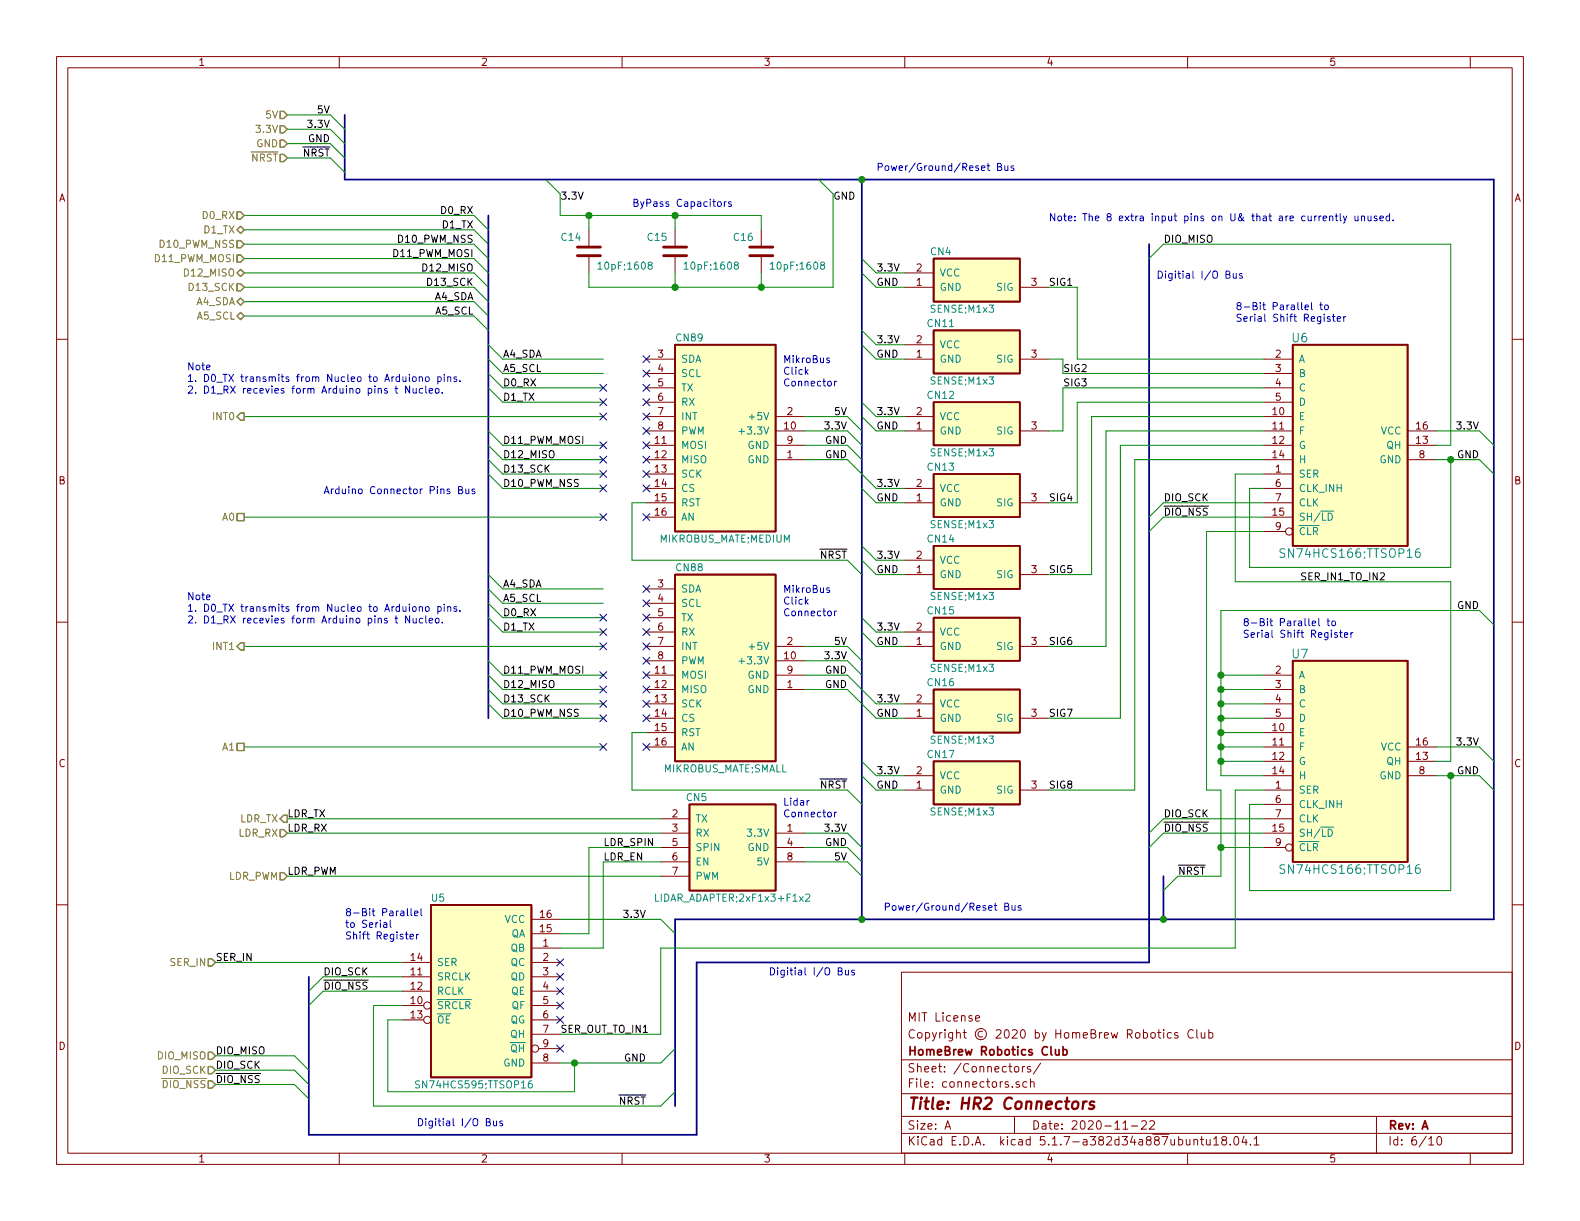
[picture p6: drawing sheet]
<svg xmlns="http://www.w3.org/2000/svg" width="279mm" height="216mm" viewBox="0 0 279 216" stroke-linecap="round" stroke-linejoin="round" font-family="sans-serif">
<g fill="none" stroke="#840000" stroke-width=".18">
<path d="M10 10h259.4v195.9h-259.4zM12 12h255.4v191.9h-255.4zM60 10v2M110 10v2M160 10v2M210 10v2M260 10v2M10 60h2M104.1 40.6v2.8M104.1 45.5v2.8M119.4 40.6v2.8M119.4 45.5v2.8"/>
<path d="M134.6 40.6v2.8M134.6 45.5v2.8M160 48.3h5.1M160 50.8h5.1M180.3 50.8h5.1M267.4 60h2M114.3 63.5h5.1M114.3 66h5.1M114.3 68.6h5.1M114.3 71.1h5.1M114.3 73.7h5.1M114.3 76.2h5.1"/>
<path d="M114.3 78.7h5.1M137.2 73.7h5M137.2 76.2h5M137.2 78.7h5M160 63.5h5.1M160 73.7h5.1M160 76.2h5.1M160 61h5.1M180.3 63.5h5.1M180.3 76.2h5.1M223.5 63.5h5.1M223.5 66h5.1"/>
<path d="M223.5 68.6h5.1M223.5 71.1h5.1M223.5 73.7h5.1M223.5 76.2h5.1M223.5 78.7h5.1M248.9 76.2h5.1M248.9 78.7h5.1M114.3 81.3h5.1M114.3 83.8h5.1M114.3 86.4h5.1M114.3 88.9h5.1M114.3 91.4h5.1"/>
<path d="M137.2 81.3h5M160 86.4h5.1M160 88.9h5.1M160 99.1h5.1M180.3 88.9h5.1M223.5 81.3h5.1M223.5 83.8h5.1M223.5 86.4h5.1M223.5 88.9h5.1M223.5 91.4h5.1M223.5 94h3.8M248.9 81.3h5.1"/>
<path d="M10 110h2M114.3 111.8h5.1M114.3 114.3h5.1M114.3 119.4h5.1M114.3 116.8h5.1M114.3 104.1h5.1M114.3 106.7h5.1M114.3 109.2h5.1M137.2 114.3h5M137.2 119.4h5M137.2 116.8h5M160 111.8h5.1"/>
<path d="M160 114.3h5.1M160 101.6h5.1M180.3 114.3h5.1M180.3 101.6h5.1M223.5 119.4h5.1M267.4 110h2M114.3 121.9h5.1M114.3 124.5h5.1M114.3 127h5.1M114.3 129.5h5.1M114.3 132.1h5.1M137.2 121.9h5"/>
<path d="M160 124.5h5.1M160 127h5.1M160 137.2h5.1M160 139.7h5.1M180.3 127h5.1M180.3 139.7h5.1M223.5 121.9h5.1M223.5 124.5h5.1M223.5 127h5.1M223.5 129.5h5.1M223.5 132.1h5.1M223.5 134.6h5.1"/>
<path d="M223.5 137.2h5.1M223.5 139.7h5.1M248.9 132.1h5.1M248.9 134.6h5.1M248.9 137.2h5.1M10 160h2M116.8 152.4h5.1M116.8 149.9h5.1M116.8 147.3h5.1M116.8 144.8h5.1M116.8 154.9h5.1M137.2 152.4h5"/>
<path d="M137.2 149.9h5M137.2 147.3h5M223.5 149.9h3.8M223.5 147.3h5.1M223.5 144.8h5.1M223.5 142.2h5.1M267.4 160h2M71.1 170.2h5.1M71.1 172.7h5.1M71.1 175.3h5.1M71.1 177.8h3.8M94 170.2h5.1"/>
<path d="M94 172.7h5.1M94 175.3h5.1M94 177.8h5.1M94 167.6h5.1M94 165.1h5.1M94 162.6h5.1M159.4 171.9h108v32h-108zM71.1 180.3h3.8M94 180.3h5.1M94 188h5.1M94 182.9h5.1M95.2 185.4h3.9"/>
<path d="M159.4 197.4h108M159.4 193.4h108M159.4 187.4h108M167.1 199.7l.5-1.5 .5 1.5M167.2 199.2h.8M172.5 180.1l.7-.2v-.2l-.5-.1-.2 .2 .1 .7h.6M179.4 197.4v3M179.5 188.7l.2-.1 .4 .1v.7l-.2 .2-.4-.2zM180.2 191.3a.37 .37 0 0 0-.5 .2v.2l.5 .1 .1 .2-.2 .3-.4-.1M180.8 188.6v1M181.2 188.6l-.4 .2M181.6 191.3h-.4l-.3 .2v.6l.3 .2 .4-.1"/>
<path d="M182.2 191.4l.1-.1a.37 .37 0 0 1 .6 .2v.8M182.2 188.6h-.3l-.2 .2v.2l.5 .1v.4h-.5M182.2 190.8v1.5M184 188l-1.3 1.9M198.6 199.7h.8M200.1 199.1h1.1M201.9 198.3l.2-.1h.3l.3 .1v.3v.2l-.9 .9h.9M203.3 198.3l.2-.1h.4l.2 .1 .1 .3-1 1.1h1M204.7 182.6h.6M204.9 182.1v1.3l.4 .2M205.8 182.1v.1M205.8 182.6v1"/>
<path d="M207.1 182.7l-.4-.1-.3 .3 .2 .6h.5M208.3 182.7a.37 .37 0 0 0-.6 .1l.1 .2 .5 .1 .1 .2-.3 .3-.4-.1M211 182.2a.7 .7 0 0 0-.9 .2 .7 .7 0 0 0 .1 1 .55 .55 0 0 0 .8 0M211.6 182.1v1.3l.2 .2M212.4 182.6l.1 .9 .4 .1 .2-.2M213.1 182.6v1M213.8 182.7l.4-.1 .3 .3-.1 .5-.2 .2-.4-.1M213.8 182.1v1.5M243.4 197.4v6.5M60 203.9v2M110 203.9v2M159.4 200.4h108"/>
<path d="M160 203.9v2M210 203.9v2M211.1 201.6l.1-.1a.37 .37 0 0 1 .6 .2v.8M211.1 201.5v1M212.3 201.5h.6M212.5 201v1.3l.4 .2M213.3 201.5v.8a.39 .39 0 0 0 .7 0M214 201.5v1M214.6 201.4l.5-.4v1.5M214.6 202.5h.9M216.3 201.6l-.2-.3v-.2l.2-.1h.5l.1 .2-.1 .3-.6 .2a.48 .48 0 0 0-.1 .6l.2 .2 .5-.2a.48 .48 0 0 0-.2-.7M217.6 202.3v.2"/>
<path d="M218.4 201h.1a.81 .81 0 0 1 .6 .6 .81 .81 0 0 1-.3 .8l-.1 .1a.8 .8 0 0 1-.6-.7 .8 .8 0 0 1 .3-.8zM220 200.9l-.4 1.1h.9M220.3 201.5v1M221.1 202.3v.2M221.8 201.4l.4-.4v1.5M221.8 202.5h.8M252.7 201.4l.4-.4v1.5M252.7 202.5h.8M254.3 201h.3a.94 .94 0 0 1 0 1.5 .8 .8 0 0 1-.6-.7 .8 .8 0 0 1 .3-.8zM260 203.9v2"/>
<circle cx="228" cy="94" r=".63"/>
<circle cx="228" cy="149.9" r=".63"/>
<circle cx="75.6" cy="177.8" r=".63"/>
<circle cx="75.6" cy="180.3" r=".63"/>
<circle cx="94.6" cy="185.4" r=".63"/>
</g>
<path d="M191.6 194.8l-.2 1.3M192.2 194.8a.55 .55 0 0 0-.7 .3M193.5 194.8a.49 .49 0 0 0-.8 .3l.1 .2 .4 .1 .3 .3-.4 .4-.5-.1" fill="none" stroke="#840000" stroke-width=".41"/>
<g fill="none" stroke="#840000" stroke-width=".3">
<path d="M165.1 45.7h15.2v7.6h-15.2zM165.1 58.4h15.2v7.6h-15.2zM119.4 61h17.8v33h-17.8zM165.1 71.1h15.2v7.6h-15.2zM228.6 61h20.3v35.5h-20.3zM165.1 83.8h15.2v7.6h-15.2zM165.1 96.5h15.2v7.6h-15.2zM119.4 101.6h17.8v33h-17.8zM165.1 109.2h15.2v7.6h-15.2zM228.6 116.8h20.3v35.6h-20.3zM165.1 121.9h15.2v7.6h-15.2zM165.1 134.6h15.2v7.6h-15.2z"/>
<path d="M121.9 142.2h15.3v15.3h-15.3zM76.2 160h17.8v30.5h-17.8zM186.6 185.6l.1 .9 .4 .1 .2-.2M187.3 185.6v1M188 185.6h.4l.3 .3-.1 .6h-.6M188 185.1v1.5"/>
</g>
<g fill="#ffffc2" stroke="#ffffc2" stroke-width=".18">
<path d="M165.1 109.2h15.2v7.6h-15.2z"/>
<path d="M121.9 142.2h15.3v15.3h-15.3z"/>
<path d="M228.6 61h20.3v35.5h-20.3z"/>
<path d="M76.2 160h17.8v30.5h-17.8z"/>
<path d="M228.6 116.8h20.3v35.6h-20.3z"/>
<path d="M165.1 45.7h15.2v7.6h-15.2z"/>
<path d="M165.1 58.4h15.2v7.6h-15.2z"/>
<path d="M165.1 71.1h15.2v7.6h-15.2z"/>
<path d="M165.1 83.8h15.2v7.6h-15.2z"/>
<path d="M165.1 96.5h15.2v7.6h-15.2z"/>
<path d="M165.1 121.9h15.2v7.6h-15.2z"/>
<path d="M119.4 61h17.8v33h-17.8z"/>
<path d="M119.4 101.6h17.8v33h-17.8z"/>
<path d="M165.1 134.6h15.2v7.6h-15.2z"/>
</g>
<g fill="none" stroke="#008484" stroke-width=".18">
<path d="M105.7 46.7l.4-.4v1.3M105.7 47.6h.8M114.9 46.9l-.3-.3 .3-.3h.2l.2 .3v.2l-.6 .1-.1 .2v.3l.3 .2 .3-.1 .1-.1v-.3l-.2-.2M121 46.7l.3-.4v1.3M121 47.6h.7M130.1 46.9l-.3-.3 .3-.3h.2l.3 .3-.1 .2-.5 .1-.2 .2v.3l.3 .2 .4-.1 .1-.1v-.3l-.3-.2M136.2 46.7l.4-.4v1.3M136.2 47.6h.7M145.3 46.9l-.2-.3 .2-.3h.3l.2 .3-.1 .2-.5 .1-.1 .2v.3l.2 .2 .4-.1 .1-.1v-.3l-.2-.2M130.7 76.3h.9M227.2 97.1l-.6-.1-.2 .2v.4l.7 .3 .1 .3-.3 .4-.6-.1M234.6 90.4h1.2"/>
<path d="M234.9 90.7a.64 .64 0 0 1 .7 .7 .64 .64 0 0 1-.7 .6zM251 97a.59 .59 0 0 0-.7 .7v.5l.1 .3 .5 .1 .2-.2 .1-.5-.2-.2-.4-.1-.3 .3M130.7 116.9h.9M142.5 158.2l.5-.1 .2 .3-.8 1h.8M227.2 153l-.6-.1-.2 .1v.5l.7 .3 .1 .3-.3 .3h-.6M234.6 146.3h1.2M234.9 146.6a.64 .64 0 0 1 .7 .6 .64 .64 0 0 1-.7 .7zM251 152.9a.59 .59 0 0 0-.7 .6v.6l.1 .3h.5l.2-.1 .1-.5-.2-.3h-.4l-.3 .3M74.2 191.2l-.5-.1-.2 .3 .1 .3 .5 .2v.4l-.2 .1-.4-.1M94 191.1l-.4 .1-.2 .5 .1 .6 .2 .1 .3-.1 .2-.1-.2-.5-.3-.1-.3 .2"/>
</g>
<path d="M102.1 45.2h4.1M102.1 43.7h4.1M117.3 45.2h4.1M117.3 43.7h4.1M132.6 45.2h4.1M132.6 43.7h4.1" fill="none" stroke="#840000" stroke-width=".51"/>
<path d="M61 20.3v11.5h203.2v130.8h-144.8v33M86.4 38.1v88.9M152.4 31.8v130.8M203.2 43.2v127h-80v30.5h-68.6v-28M205.7 154.9v7.7" fill="none" stroke="#000084" stroke-width=".3"/>
<g fill="none" stroke="#008400" stroke-width=".18">
<path d="M43.2 38.1h40.6l2.6 2.5M50.8 25.4h7.6l2.6 2.5M50.8 27.9h7.6l2.6 2.6M50.8 22.9h7.6l2.6 2.5M50.8 20.3h7.6l2.6 2.6M96.5 31.8l2.6 2.5v3.8h35.5v2.5M104.1 38.1v2.5M119.4 38.1v2.5M144.8 31.8l2.5 2.5v16.5h-43.2v-2.5M43.2 48.3h40.6l2.6 2.5M43.2 50.8h40.6l2.6 2.5M43.2 43.2h40.6l2.6 2.5"/>
<path d="M43.2 53.3h40.6l2.6 2.6M43.2 55.9h40.6l2.6 2.5M43.2 45.7h40.6l2.6 2.6M43.2 40.6h40.6l2.6 2.6M119.4 48.3v2.5M134.6 48.3v2.5M152.4 45.7l2.5 2.6h5.1M152.4 58.4l2.5 2.6h5.1M152.4 48.3l2.5 2.5h5.1M185.4 50.8h5.1v12.7h33M203.2 45.7l2.5-2.5h50.8v35.5h-2.5M43.2 73.7h63.5"/>
<path d="M86.4 76.2l2.5 2.5h17.8M86.4 61l2.5 2.5h17.8M86.4 78.7l2.5 2.6h17.8M86.4 63.5l2.5 2.5h17.8M86.4 68.6l2.5 2.5h17.8M86.4 66l2.5 2.6h17.8M142.2 78.7h7.7l2.5 2.6M142.2 76.2h7.7l2.5 2.5M142.2 73.7h7.7l2.5 2.5M152.4 73.7l2.5 2.5h5.1M152.4 71.1l2.5 2.6h5.1M152.4 61l2.5 2.5h5.1"/>
<path d="M185.4 63.5h2.6v2.5h35.5M223.5 78.7h-25.4v48.3h-12.7M223.5 76.2h-27.9v38.1h-10.2M223.5 73.7h-30.5v27.9h-7.6M223.5 71.1h-33v17.8h-5.1M223.5 68.6h-35.5v7.6h-2.6M254 76.2h7.6l2.6 2.5M43.2 91.4h63.5M86.4 81.3l2.5 2.5h17.8M86.4 83.8l2.5 2.6h17.8M114.3 88.9h-2.5v10.2h38.1l2.5 2.5M142.2 81.3h7.7l5 5.1h5.1"/>
<path d="M152.4 99.1l2.5 2.5h5.1M152.4 96.5l2.5 2.6h5.1M152.4 86.4l2.5 2.5h5.1M223.5 94h-10.1v45.7h2.5v15.2h-7.6l-2.6 2.6M223.5 81.3h-22.8v58.4h-15.3M223.5 83.8h-5.1v19.1h38.1v31.7h-2.5M223.5 88.9h-17.8l-2.5 2.5M223.5 91.4h-17.8l-2.5 2.6M254 81.3h7.6l2.6 2.5M256.5 81.3v19h-35.5v-13.9h2.5M43.2 114.3h63.5M86.4 116.8l2.5 2.6h17.8"/>
<path d="M86.4 119.4l2.5 2.5h17.8M86.4 101.6l2.5 2.5h17.8M86.4 104.1l2.5 2.6h17.8M86.4 106.7l2.5 2.5h17.8M86.4 109.2l2.5 2.6h17.8M142.2 119.4h7.7l5 5.1h5.1M142.2 114.3h7.7l2.5 2.5M142.2 116.8h7.7l2.5 2.6M152.4 111.8l2.5 2.5h5.1M152.4 109.2l2.5 2.6h5.1M215.9 119.4h7.6M264.2 110.5l-2.6-2.5h-45.7v29.2h7.6"/>
<path d="M43.2 132.1h63.5M86.4 124.5l2.5 2.5h17.8M86.4 121.9l2.5 2.6h17.8M114.3 129.5h-2.5v10.2h38.1l2.5 2.5M142.2 121.9h7.7l5 5.1h5.1M152.4 137.2l2.5 2.5h5.1M152.4 134.6l2.5 2.6h5.1M215.9 129.5h7.6M215.9 134.6h7.6M215.9 132.1h7.6M215.9 127h7.6M215.9 121.9h7.6"/>
<path d="M215.9 124.5h7.6M223.5 139.7h-5.1v27.9h-101.6v15.3h-17.7M254 137.2h7.6l2.6 2.5M254 132.1h7.6l2.6 2.5M256.5 137.2v20.3h-35.5v-15.3h2.5M50.8 154.9h66M50.8 147.3h66M50.8 144.8h66M116.8 149.9h-12.7v15.2h-5M116.8 152.4h-10.1v15.2h-7.6M142.2 149.9h7.7l2.5 2.5M142.2 147.3h7.7l2.5 2.6"/>
<path d="M142.2 152.4h7.7l2.5 2.5M215.9 149.9h7.6M223.5 147.3h-17.8l-2.5 2.6M223.5 144.8h-17.8l-2.5 2.5M38.1 170.2h33M71.1 177.8h-5.1v17.8h50.8l2.6-2.6M71.1 172.7h-14l-2.5 2.6M71.1 175.3h-14l-2.5 2.5M99.1 162.6h17.7l2.6 2.5M38.1 186.7h14l2.5 2.5M38.1 191.8h14l2.5 2.5M38.1 189.2h14l2.5 2.6"/>
<path d="M71.1 180.3h-2.5v12.7h33v-5M119.4 185.4l-2.6 2.6h-17.7"/>
</g>
<g fill="none" stroke="#848400" stroke-width=".25">
<path d="M49.5 19.7h.7l.6 .6-.6 .7h-.7zM41.9 37.5h.6l.7 .6-.7 .6h-.6zM49.5 22.2h.7l.6 .7-.6 .6h-.7zM49.5 24.8h.7l.6 .6-.6 .6h-.7zM49.5 27.3h.7l.6 .6-.6 .7h-.7zM41.9 55.9l.6-.7 .7 .7-.7 .6zM41.9 53.3l.6-.6 .7 .6-.7 .7zM41.9 50.2h.6l.7 .6-.7 .6h-.6zM41.9 48.3l.6-.7 .7 .7-.7 .6zM41.9 45.1h.6l.7 .6-.7 .7h-.6zM41.9 42.5h.6l.7 .7-.7 .6h-.6zM42.5 40l.7 .6-.7 .7-.6-.7z"/>
<path d="M41.9 73.7l.6-.7h.7v1.3h-.7zM41.9 90.8h1.3v1.3h-1.3zM42.5 113.7h.7v1.2h-.7l-.6-.6zM41.9 131.4h1.3v1.3h-1.3zM49.5 146.7h.7l.6 .6-.6 .7h-.7zM49.5 154.3h.7l.6 .6-.6 .7h-.7zM50.2 144.1h.6v1.3h-.6l-.7-.6zM36.8 169.5h.7l.6 .7-.6 .6h-.7zM36.8 186.1h.7l.6 .6-.6 .6h-.7zM36.8 188.6h.7l.6 .6-.6 .7h-.7zM36.8 191.1h.7l.6 .7-.6 .6h-.7z"/>
</g>
<g fill="none" stroke="#0000c2" stroke-width=".18">
<path d="M127 35.7h.3l.3 .2-.2 .5-.3 .1-.2-.2zM128.1 35.7v.8M128.4 35.7l-.3 .2M129.3 35.7h-.3l-.2 .1 .1 .2 .4 .1v.3h-.5M176.4 29.5l.6-.1 .1-.2-.1-.2-.6-.1v1.2h.5l.2-.1v-.3l-.3-.2M177.7 29.3v.8h.4l.1-.1M178.2 29.3v.8M179.2 29.4l-.3-.1-.1 .2v.2l.4 .1v.3h-.4M233.6 38.2l-.4 .2M234 38.6l.6-.1-.1-.2-.3-.1-.2 .2v.6h.5M235.1 38.3l.2-.1 .3 .1 .1 .7M235.1 38.2v.8"/>
<path d="M236.1 38.2h.5M236.3 37.8v1.1l.3 .1M237 37.8v1.1l.2 .1M237.6 38.2l.2 .8M238.2 38.2l-.5 1.1-.1 .2M239.6 38.2l.1 .8h.3l.2-.1M240.2 38.2v.8M240.8 38.3l.1-.1 .3 .1 .1 .7M240.8 38.2v.8M241.9 38.2l.1 .8h.3l.1-.1M242.4 38.2v.8M243.5 38.3l-.3-.1-.2 .2 .1 .2 .4 .1v.3h-.5"/>
<path d="M244 38.6l.6-.1v-.2l-.4-.1-.2 .2 .1 .6h.5M245.7 38.3l-.3-.1-.3 .2 .1 .6h.5M245.7 37.8v1.2M246.3 38.9v.1M216.8 48.5h.5l.2-.2-.1-.2-.6-.2v1.3h.5l.2-.1v-.3l-.3-.3M218.1 48.4v.7l.3 .1 .2-.1M218.6 48.4v.8M219.7 48.4h-.3l-.2 .1v.2l.5 .1v.3h-.5M230.8 54.3l.6-.1-.1-.2-.3-.1-.2 .2v.6h.5M231.9 53.5v1.1l.2 .2M233.4 53.9h.5M233.6 53.5v1.1l.3 .2"/>
<path d="M234.3 54l.3-.1 .3 .3-.1 .5-.3 .1-.2-.2zM235.2 56h-.3l-.2 .2 .1 .1 .4 .2v.3h-.5M235.6 56h.5M235.8 55.5v1.1l.3 .2M236.5 56.4l.6-.1-.1-.3h-.3l-.2 .2v.6h.5M237.6 56v.8M238 56l-.4 .2M69.8 68.7h.5M70 68.2v1.1l.3 .2M72.4 66.2v.1M72.4 68.2v1.3l-.7-1.3v1.3M73.1 66.7l.3-.1 .2 .3-.1 .5-.3 .1-.2-.2z"/>
<path d="M73.1 68.7v.8h.3l.2-.1M73.6 68.7v.8M74.1 66.8l.2-.2 .3 .1 .1 .8M74.1 66.6v.9M74.8 68.7h-.4l-.3 .2 .2 .6h.5M75.3 66.8l.2-.2 .3 .2 .1 .4-.1 .2-.3 .1-.2-.2zM75.3 68.2v1.1l.2 .2M75.9 69.1l.6-.1v-.3h-.4l-.2 .2 .1 .6h.5M77 68.8l.2-.1 .4 .1v.5l-.1 .2h-.3l-.2-.1zM77.4 66.7l.4-.1 .2 .3-.1 .5h-.5M77.4 66.6v1.3M78.2 69.4v.1"/>
<path d="M78.6 66.2v.1M78.6 66.6v.9M79.2 66.8l.1-.2 .4 .1v.8M79.2 66.6v.9M80.7 66.7l-.3-.1-.1 .2v.2l.4 .1v.3h-.4M81.3 67.3v.2M142.5 65.7l.4 .5M142.9 65.4l-.5 .4M146.7 63.3h-.3l-.2 .2v.2l.5 .1v.3h-.5M147.6 67.4v.8M147.9 67.4l-.2 .1-.1 .1M81.1 86.6h.5l.2-.2-.1-.2-.6-.2v1.3h.5l.2-.2v-.2l-.3-.3"/>
<path d="M82.4 86.5v.7l.3 .1 .2-.1M82.9 86.5v.8M83.9 86.5h-.3l-.1 .1v.2l.4 .1v.3h-.4M69.8 109.3h.5M70 108.9v1.1l.3 .2M72.4 106.8v.2M72.4 108.9v1.3l-.7-1.3v1.3M73.1 107.3h.3l.2 .2-.1 .6h-.3l-.2-.1zM73.1 109.3v.8l.3 .1 .2-.2M73.6 109.3v.9M74.1 107.4l.2-.1h.3l.1 .8M74.1 107.3v.8"/>
<path d="M74.8 109.4l-.4-.1-.3 .3 .2 .5h.5M75.3 107.4l.2-.1 .3 .1 .1 .5-.1 .2h-.3l-.2-.1zM75.3 108.9v1.1l.2 .2M75.9 109.7l.6-.1v-.2l-.4-.1-.2 .2 .1 .6h.5M77 109.4l.2-.1 .4 .1v.5l-.1 .2-.3 .1-.2-.2zM77.4 107.3h.4l.2 .2-.1 .6h-.5M77.4 107.3v1.2M78.2 110v.2M78.6 106.8v.2M78.6 107.3v.8M79.2 107.4l.1-.1h.4v.8M79.2 107.3v.8"/>
<path d="M80.7 107.3h-.3l-.1 .1v.2l.4 .1v.4h-.4M81.3 108v.1M142.5 106.3l.4 .5M142.9 106l-.5 .5M146.7 104l-.3-.1-.2 .2v.2l.5 .1v.3h-.5M147.6 108.1v.8M147.9 108.1h-.2l-.1 .2M232.1 110.2l.6-.1-.1-.2-.4-.1-.1 .2v.6h.5M233.2 109.4v1.1l.2 .1M234.6 109.8h.5M234.8 109.4v1.1l.3 .1M235.6 109.9l.3-.1 .3 .2-.2 .6h-.3l-.1-.1z"/>
<path d="M236.5 111.9h-.3l-.2 .1v.2l.5 .1v.3h-.5M236.9 111.9h.5M237.1 111.4v1.1l.3 .2M237.7 112.3l.6-.1v-.3h-.4l-.2 .1 .1 .6h.5M238.9 111.9v.8M239.2 111.9l-.3 .2M143.1 141.6l-.4 .2M147.6 143.6v.8M147.9 143.6l-.2 .1-.1 .1M67.9 163.2h.5v.8M68.4 163.4l-.4 .1-.2 .2 .2 .3 .4-.1M69 162.7v1.1l.2 .2"/>
<path d="M72 160.7v1l.2 .2M72.5 165.6l.6-.1v-.2l-.4-.1-.2 .2 .1 .6h.5M72.7 160.7v1l.2 .2M73.3 161.5l.6-.1-.1-.3h-.3l-.2 .2 .1 .6h.4M73.7 165.2v.8M74 165.2l-.3 .2M74.4 160.7v1l.2 .2M148.2 171.7h.6l.1-.2-.1-.3-.6-.1v1.3h.5l.2-.1v-.3l-.2-.3M149.5 171.6l.1 .7 .3 .1 .1-.1M150 171.6v.8M151.1 171.6h-.3l-.2 .1v.2l.5 .1v.3h-.5M177.7 160.3l.5-.1 .2-.2-.1-.2-.6-.1v1.3h.5l.2-.2v-.3l-.3-.2"/>
<path d="M178.9 160.1l.1 .8 .3 .1 .2-.2M179.5 160.1v.9M180.5 160.2l-.3-.1-.2 .2 .1 .2 .4 .1v.3h-.5M86 198.4l.5-.1 .2-.2-.1-.2-.6-.1v1.3h.5l.2-.2v-.3l-.3-.2M87.3 198.2v.8l.3 .1 .2-.2M87.8 198.2v.9M88.8 198.3l-.3-.1-.1 .2v.2l.4 .1v.3h-.4"/>
</g>
<g fill="#008400" stroke="#008400" stroke-width=".25">
<circle cx="152.4" cy="31.8" r=".51"/>
<circle cx="119.4" cy="38.1" r=".51"/>
<circle cx="152.4" cy="162.6" r=".51"/>
<circle cx="119.4" cy="50.8" r=".51"/>
<circle cx="215.9" cy="129.5" r=".51"/>
<circle cx="256.5" cy="81.3" r=".51"/>
<circle cx="256.5" cy="137.2" r=".51"/>
<circle cx="215.9" cy="119.4" r=".51"/>
<circle cx="134.6" cy="50.8" r=".51"/>
<circle cx="104.1" cy="38.1" r=".51"/>
<circle cx="215.9" cy="127" r=".51"/>
<circle cx="215.9" cy="132.1" r=".51"/>
<circle cx="215.9" cy="134.6" r=".51"/>
<circle cx="215.9" cy="124.5" r=".51"/>
<circle cx="215.9" cy="149.9" r=".51"/>
<circle cx="215.9" cy="121.9" r=".51"/>
<circle cx="101.6" cy="188" r=".51"/>
<circle cx="205.7" cy="162.6" r=".51"/>
</g>
<g fill="none" stroke="#000084" stroke-width=".18">
<path d="M106.1 73.1l1.2 1.2M106.1 68l1.2 1.2M106.1 70.5l1.2 1.2M106.1 78.1l1.2 1.2M107.3 73.1l-1.2 1.2M107.3 78.1l-1.2 1.2M107.3 70.5l-1.2 1.2M107.3 68l-1.2 1.2M113.7 78.1l1.2 1.2M113.7 73.1l1.2 1.2M113.7 70.5l1.2 1.2M113.7 68l1.2 1.2"/>
<path d="M113.7 75.6l1.2 1.2M113.7 65.4l1.2 1.2M113.7 62.9l1.2 1.2M114.9 65.4l-1.2 1.2M114.9 78.1l-1.2 1.2M114.9 73.1l-1.2 1.2M114.9 70.5l-1.2 1.2M114.9 68l-1.2 1.2M114.9 75.6l-1.2 1.2M114.9 62.9l-1.2 1.2M106.1 83.2l1.2 1.2M106.1 80.7l1.2 1.2"/>
<path d="M106.1 85.8l1.2 1.2M106.1 90.8l1.2 1.2M107.3 90.8l-1.2 1.2M107.3 85.8l-1.2 1.2M107.3 80.7l-1.2 1.2M107.3 83.2l-1.2 1.2M113.7 80.7l1.2 1.2M113.7 90.8l1.2 1.2M113.7 85.8l1.2 1.2M113.7 83.2l1.2 1.2M114.9 90.8l-1.2 1.2M114.9 85.8l-1.2 1.2"/>
<path d="M114.9 83.2l-1.2 1.2M114.9 80.7l-1.2 1.2M106.1 118.8l1.2 1.2M106.1 113.7l1.2 1.2M106.1 111.2l1.2 1.2M106.1 108.6l1.2 1.2M107.3 118.8l-1.2 1.2M107.3 113.7l-1.2 1.2M107.3 111.2l-1.2 1.2M107.3 108.6l-1.2 1.2M113.7 108.6l1.2 1.2M113.7 118.8l1.2 1.2"/>
<path d="M113.7 103.5l1.2 1.2M113.7 106.1l1.2 1.2M113.7 111.2l1.2 1.2M113.7 116.2l1.2 1.2M113.7 113.7l1.2 1.2M114.9 113.7l-1.2 1.2M114.9 108.6l-1.2 1.2M114.9 111.2l-1.2 1.2M114.9 103.5l-1.2 1.2M114.9 106.1l-1.2 1.2M114.9 116.2l-1.2 1.2M114.9 118.8l-1.2 1.2"/>
<path d="M106.1 121.3l1.2 1.2M106.1 123.9l1.2 1.2M106.1 126.4l1.2 1.2M106.1 131.5l1.2 1.2M107.3 121.3l-1.2 1.2M107.3 123.9l-1.2 1.2M107.3 126.4l-1.2 1.2M107.3 131.5l-1.2 1.2M113.7 121.3l1.2 1.2M113.7 131.5l1.2 1.2M113.7 126.4l1.2 1.2M113.7 123.9l1.2 1.2"/>
<path d="M114.9 123.9l-1.2 1.2M114.9 131.5l-1.2 1.2M114.9 126.4l-1.2 1.2M114.9 121.3l-1.2 1.2M98.5 179.7l1.2 1.2M98.5 177.2l1.2 1.2M98.5 174.7l1.2 1.2M98.5 172.1l1.2 1.2M98.5 169.6l1.2 1.2M99.7 179.7l-1.2 1.2M99.7 177.2l-1.2 1.2M99.7 174.7l-1.2 1.2"/>
<path d="M99.7 172.1l-1.2 1.2M99.7 169.6l-1.2 1.2M98.5 184.8l1.2 1.2M99.7 184.8l-1.2 1.2"/>
</g>
<text font-size="2.8" fill="#840000" x="160.4" y="196.2">Title: HR2 Connectors</text>
<g font-size="2.1" fill="#008484">
<text x="228.5" y="60.5">U6</text>
<text x="227" y="98.6">SN74HCS166;TTSOP16</text>
<text x="228.5" y="116.4">U7</text>
<text x="227" y="154.5">SN74HCS166;TTSOP16</text>
</g>
<g font-size="2.1" fill="#840000">
<text x="160.4" y="183.6">Copyright © 2020 by HomeBrew Robotics Club</text>
<text x="160.4" y="180.6">MIT License</text>
<text x="160.4" y="189.6">Sheet: /Connectors/</text>
<text x="160.4" y="186.6">HomeBrew Robotics Club</text>
<text x="160.4" y="192.3">File: connectors.sch</text>
<text x="160.4" y="202.5">KiCad E.D.A. kicad 5.1.7-a382d34a887ubuntu18.04.1</text>
<text x="160.4" y="199.7">Size: A</text>
<text x="182.4" y="199.7">Date: 2020-11-22</text>
<text x="245.4" y="199.7">Rev: A</text>
<text x="245.4" y="202.5">Id: 6/10</text>
</g>
<g font-size="1.8" fill="#840000">
<text x="35" y="11.6">1</text>
<text x="85" y="11.6">2</text>
<text x="135" y="11.6">3</text>
<text x="185" y="11.6">4</text>
<text x="235" y="11.6">5</text>
<text x="10.4" y="35.6">A</text>
<text x="267.8" y="35.6">A</text>
<text x="162.1" y="48">2</text>
<text x="162.1" y="50.5">1</text>
<text x="182.4" y="50.5">3</text>
<text x="116.4" y="63.2">3</text>
<text x="116.4" y="65.8">4</text>
<text x="162.1" y="60.7">2</text>
<text x="162.1" y="63.2">1</text>
<text x="182.4" y="63.2">3</text>
<text x="225.6" y="63.2">2</text>
<text x="225.6" y="65.8">3</text>
<text x="116.4" y="68.3">5</text>
<text x="116.4" y="70.9">6</text>
<text x="225.6" y="68.3">4</text>
<text x="225.6" y="70.9">5</text>
<text x="116.4" y="73.4">7</text>
<text x="116.4" y="75.9">8</text>
<text x="138.7" y="75.9">10</text>
<text x="139.2" y="73.4">2</text>
<text x="162.1" y="73.4">2</text>
<text x="162.1" y="75.9">1</text>
<text x="182.4" y="75.9">3</text>
<text x="225.1" y="73.4">10</text>
<text x="225.1" y="75.9">11</text>
<text x="250.5" y="75.9">16</text>
<text x="115.9" y="78.5">11</text>
<text x="115.9" y="81">12</text>
<text x="115.9" y="83.6">13</text>
<text x="139.2" y="81">1</text>
<text x="139.2" y="78.5">9</text>
<text x="225.1" y="78.5">12</text>
<text x="225.1" y="81">14</text>
<text x="225.6" y="83.6">1</text>
<text x="250.5" y="78.5">13</text>
<text x="251" y="81">8</text>
<text x="10.4" y="85.6">B</text>
<text x="115.9" y="86.1">14</text>
<text x="115.9" y="88.6">15</text>
<text x="162.1" y="86.1">2</text>
<text x="162.1" y="88.6">1</text>
<text x="182.4" y="88.6">3</text>
<text x="225.6" y="86.1">6</text>
<text x="225.6" y="88.6">7</text>
<text x="267.8" y="85.6">B</text>
<text x="115.9" y="91.2">16</text>
<text x="225.1" y="91.2">15</text>
<text x="225.6" y="93.7">9</text>
<text x="162.1" y="98.8">2</text>
<text x="162.1" y="101.3">1</text>
<text x="182.4" y="101.3">3</text>
<text x="116.4" y="103.9">3</text>
<text x="116.4" y="106.4">4</text>
<text x="116.4" y="109">5</text>
<text x="116.4" y="111.5">6</text>
<text x="162.1" y="111.5">2</text>
<text x="115.9" y="119.1">11</text>
<text x="116.4" y="114">7</text>
<text x="116.4" y="116.6">8</text>
<text x="138.7" y="116.6">10</text>
<text x="139.2" y="119.1">9</text>
<text x="139.2" y="114">2</text>
<text x="162.1" y="114">1</text>
<text x="182.4" y="114">3</text>
<text x="225.6" y="119.1">2</text>
<text x="115.9" y="121.7">12</text>
<text x="115.9" y="124.2">13</text>
<text x="139.2" y="121.7">1</text>
<text x="162.1" y="124.2">2</text>
<text x="225.6" y="121.7">3</text>
<text x="225.6" y="124.2">4</text>
<text x="115.9" y="126.7">14</text>
<text x="115.9" y="129.3">15</text>
<text x="115.9" y="131.8">16</text>
<text x="162.1" y="126.7">1</text>
<text x="182.4" y="126.7">3</text>
<text x="225.1" y="129.3">10</text>
<text x="225.1" y="131.8">11</text>
<text x="225.6" y="126.7">5</text>
<text x="250.5" y="131.8">16</text>
<text x="10.4" y="135.6">C</text>
<text x="162.1" y="136.9">2</text>
<text x="225.1" y="134.4">12</text>
<text x="225.1" y="136.9">14</text>
<text x="250.5" y="134.4">13</text>
<text x="251" y="136.9">8</text>
<text x="267.8" y="135.6">C</text>
<text x="162.1" y="139.4">1</text>
<text x="182.4" y="139.4">3</text>
<text x="225.6" y="139.4">1</text>
<text x="225.6" y="142">6</text>
<text x="118.9" y="144.5">2</text>
<text x="118.9" y="147.1">3</text>
<text x="118.9" y="149.6">5</text>
<text x="139.2" y="149.6">4</text>
<text x="139.2" y="147.1">1</text>
<text x="225.1" y="147.1">15</text>
<text x="225.6" y="144.5">7</text>
<text x="225.6" y="149.6">9</text>
<text x="118.9" y="152.1">6</text>
<text x="118.9" y="154.7">7</text>
<text x="139.2" y="152.1">8</text>
<text x="95.6" y="164.8">15</text>
<text x="95.6" y="162.3">16</text>
<text x="96" y="167.4">1</text>
<text x="72.7" y="169.9">14</text>
<text x="72.7" y="172.5">11</text>
<text x="96" y="172.5">3</text>
<text x="96" y="169.9">2</text>
<text x="72.7" y="175">12</text>
<text x="72.7" y="177.5">10</text>
<text x="96" y="177.5">5</text>
<text x="96" y="175">4</text>
<text x="10.4" y="185.6">D</text>
<text x="72.7" y="180.1">13</text>
<text x="96" y="185.2">9</text>
<text x="96" y="182.6">7</text>
<text x="96" y="180.1">6</text>
<text x="267.8" y="185.6">D</text>
<text x="96" y="187.7">8</text>
<text x="35" y="205.5">1</text>
<text x="85" y="205.5">2</text>
<text x="135" y="205.5">3</text>
<text x="185" y="205.5">4</text>
<text x="235" y="205.5">5</text>
</g>
<g font-size="1.8" fill="#848400">
<text x="45.6" y="23.5">3.3V</text>
<text x="47.1" y="21">5V</text>
<text x="44.4" y="28.6">NRST</text>
<text x="45.3" y="26">GND</text>
<text x="36" y="38.7">D0_RX</text>
<text x="36.1" y="41.3">D1_TX</text>
<text x="27.6" y="46.4">D11_PWM_MOSI</text>
<text x="28.5" y="43.8">D10_PWM_NSS</text>
<text x="32.9" y="48.9">D12_MISO</text>
<text x="33.7" y="51.4">D13_SCK</text>
<text x="34.7" y="54">A4_SDA</text>
<text x="34.9" y="56.5">A5_SCL</text>
<text x="37.8" y="74.3">INT0</text>
<text x="39.4" y="92.1">A0</text>
<text x="37.8" y="114.9">INT1</text>
<text x="39.4" y="132.7">A1</text>
<text x="42.2" y="148">LDR_RX</text>
<text x="42.4" y="145.4">LDR_TX</text>
<text x="40.3" y="155.6">LDR_PWM</text>
<text x="30.2" y="170.8">SER_IN</text>
<text x="27.9" y="187.3">DIO_MISO</text>
<text x="28.7" y="189.9">DIO_SCK</text>
<text x="28.8" y="192.4">DIO_NSS</text>
</g>
<g font-size="1.8">
<text x="54.8" y="22.6">3.3V</text>
<text x="56.3" y="20.1">5V</text>
<text x="53.6" y="27.7">NRST</text>
<text x="54.5" y="25.1">GND</text>
<text x="99.1" y="35.3">3.3V</text>
<text x="147.3" y="35.3">GND</text>
<text x="78.1" y="37.8">D0_RX</text>
<text x="78.3" y="40.4">D1_TX</text>
<text x="69.8" y="45.5">D11_PWM_MOSI</text>
<text x="70.6" y="42.9">D10_PWM_NSS</text>
<text x="205.7" y="42.9">DIO_MISO</text>
<text x="75.1" y="48">D12_MISO</text>
<text x="75.9" y="50.5">D13_SCK</text>
<text x="76.8" y="53.1">A4_SDA</text>
<text x="154.9" y="50.5">GND</text>
<text x="154.9" y="48">3.3V</text>
<text x="185.4" y="50.5">SIG1</text>
<text x="77" y="55.6">A5_SCL</text>
<text x="88.9" y="63.2">A4_SDA</text>
<text x="88.9" y="65.8">A5_SCL</text>
<text x="154.9" y="63.2">GND</text>
<text x="154.9" y="60.7">3.3V</text>
<text x="188" y="65.8">SIG2</text>
<text x="88.9" y="70.9">D1_TX</text>
<text x="88.9" y="68.3">D0_RX</text>
<text x="188" y="68.3">SIG3</text>
<text x="146.2" y="75.9">3.3V</text>
<text x="147.7" y="73.4">5V</text>
<text x="154.9" y="75.9">GND</text>
<text x="154.9" y="73.4">3.3V</text>
<text x="258" y="75.9">3.3V</text>
<text x="88.9" y="81">D12_MISO</text>
<text x="88.9" y="78.5">D11_PWM_MOSI</text>
<text x="88.9" y="83.6">D13_SCK</text>
<text x="145.9" y="81">GND</text>
<text x="145.9" y="78.5">GND</text>
<text x="257.7" y="81">GND</text>
<text x="88.9" y="86.1">D10_PWM_NSS</text>
<text x="154.9" y="88.6">GND</text>
<text x="154.9" y="86.1">3.3V</text>
<text x="185.4" y="88.6">SIG4</text>
<text x="205.7" y="88.6">DIO_SCK</text>
<text x="205.7" y="91.2">DIO_NSS</text>
<text x="145" y="98.8">NRST</text>
<text x="154.9" y="98.8">3.3V</text>
<text x="154.9" y="101.3">GND</text>
<text x="185.4" y="101.3">SIG5</text>
<text x="88.9" y="106.4">A5_SCL</text>
<text x="88.9" y="103.9">A4_SDA</text>
<text x="229.9" y="102.6">SER_IN1_TO_IN2</text>
<text x="257.7" y="107.7">GND</text>
<text x="88.9" y="109">D0_RX</text>
<text x="88.9" y="111.5">D1_TX</text>
<text x="154.9" y="111.5">3.3V</text>
<text x="88.9" y="119.1">D11_PWM_MOSI</text>
<text x="145.9" y="119.1">GND</text>
<text x="146.2" y="116.6">3.3V</text>
<text x="147.7" y="114">5V</text>
<text x="154.9" y="114">GND</text>
<text x="185.4" y="114">SIG6</text>
<text x="88.9" y="124.2">D13_SCK</text>
<text x="88.9" y="121.7">D12_MISO</text>
<text x="145.9" y="121.7">GND</text>
<text x="154.9" y="124.2">3.3V</text>
<text x="88.9" y="126.7">D10_PWM_NSS</text>
<text x="154.9" y="126.7">GND</text>
<text x="185.4" y="126.7">SIG7</text>
<text x="258" y="131.8">3.3V</text>
<text x="154.9" y="136.9">3.3V</text>
<text x="257.7" y="136.9">GND</text>
<text x="145" y="139.4">NRST</text>
<text x="154.9" y="139.4">GND</text>
<text x="185.4" y="139.4">SIG8</text>
<text x="50.8" y="144.5">LDR_TX</text>
<text x="50.8" y="147.1">LDR_RX</text>
<text x="106.7" y="149.6">LDR_SPIN</text>
<text x="145.9" y="149.6">GND</text>
<text x="146.2" y="147.1">3.3V</text>
<text x="205.7" y="144.5">DIO_SCK</text>
<text x="205.7" y="147.1">DIO_NSS</text>
<text x="50.8" y="154.7">LDR_PWM</text>
<text x="106.7" y="152.1">LDR_EN</text>
<text x="147.7" y="152.1">5V</text>
<text x="208.3" y="154.7">NRST</text>
<text x="110.7" y="162.3">3.3V</text>
<text x="38.1" y="169.9">SER_IN</text>
<text x="57.1" y="172.5">DIO_SCK</text>
<text x="57.1" y="175">DIO_NSS</text>
<text x="99.1" y="182.6">SER_OUT_TO_IN1</text>
<text x="38.1" y="191.5">DIO_NSS</text>
<text x="38.1" y="189">DIO_SCK</text>
<text x="38.1" y="186.4">DIO_MISO</text>
<text x="110.4" y="187.7">GND</text>
<text x="109.5" y="195.3">NRST</text>
</g>
<g font-size="1.8" fill="#0000c2">
<text x="154.9" y="30.2">Power/Ground/Reset Bus</text>
<text x="111.8" y="36.6">ByPass Capacitors</text>
<text x="185.4" y="39.1">Note: The 8 extra input pins on U&amp; that are currently unused.</text>
<text x="204.5" y="49.3">Digitial I/O Bus</text>
<text x="218.4" y="54.8">8-Bit Parallel to</text>
<text x="218.4" y="56.9">Serial Shift Register</text>
<text x="33" y="65.5">Note</text>
<text x="138.4" y="64.2">MikroBus</text>
<text x="33" y="67.5">1. D0_TX transmits from Nucleo to Arduiono pins.</text>
<text x="33" y="69.6">2. D1_RX recevies form Arduino pins t Nucleo.</text>
<text x="138.4" y="66.3">Click</text>
<text x="138.4" y="68.3">Connector</text>
<text x="57.1" y="87.4">Arduino Connector Pins Bus</text>
<text x="33" y="106.1">Note</text>
<text x="138.4" y="104.9">MikroBus</text>
<text x="138.4" y="106.9">Click</text>
<text x="33" y="108.2">1. D0_TX transmits from Nucleo to Arduiono pins.</text>
<text x="33" y="110.2">2. D1_RX recevies form Arduino pins t Nucleo.</text>
<text x="138.4" y="109">Connector</text>
<text x="219.7" y="110.7">8-Bit Parallel to</text>
<text x="219.7" y="112.8">Serial Shift Register</text>
<text x="138.4" y="142.5">Lidar</text>
<text x="138.4" y="144.5">Connector</text>
<text x="156.2" y="161">Power/Ground/Reset Bus</text>
<text x="61" y="162">8-Bit Parallel</text>
<text x="61" y="164.1">to Serial</text>
<text x="61" y="166.1">Shift Register</text>
<text x="135.9" y="172.5">Digitial I/O Bus</text>
<text x="73.7" y="199.1">Digitial I/O Bus</text>
</g>
<g font-size="1.8" fill="#008484">
<text x="99.3" y="42.6">C14</text>
<text x="106.2" y="47.7">10pF;1608</text>
<text x="114.6" y="42.6">C15</text>
<text x="121.5" y="47.7">10pF;1608</text>
<text x="129.8" y="42.6">C16</text>
<text x="136.7" y="47.7">10pF;1608</text>
<text x="164.6" y="45.1">CN4</text>
<text x="166.1" y="48.9">VCC</text>
<text x="166.1" y="51.4">GND</text>
<text x="176.3" y="51.4">SIG</text>
<text x="164.1" y="57.8">CN11</text>
<text x="164.7" y="55.3">SENSE;M1x3</text>
<text x="119.7" y="60.4">CN89</text>
<text x="120.4" y="64.1">SDA</text>
<text x="166.1" y="61.6">VCC</text>
<text x="166.1" y="64.1">GND</text>
<text x="176.3" y="64.1">SIG</text>
<text x="229.6" y="64.1">A</text>
<text x="120.4" y="66.7">SCL</text>
<text x="120.4" y="69.2">TX</text>
<text x="120.4" y="71.8">RX</text>
<text x="164.1" y="70.5">CN12</text>
<text x="164.7" y="68">SENSE;M1x3</text>
<text x="229.6" y="66.7">B</text>
<text x="229.6" y="69.2">C</text>
<text x="229.6" y="71.8">D</text>
<text x="120.4" y="74.3">INT</text>
<text x="120.4" y="76.8">PWM</text>
<text x="131.5" y="76.8">+3.3V</text>
<text x="132.9" y="74.3">+5V</text>
<text x="166.1" y="74.3">VCC</text>
<text x="166.1" y="76.8">GND</text>
<text x="176.3" y="76.8">SIG</text>
<text x="229.6" y="74.3">E</text>
<text x="229.6" y="76.8">F</text>
<text x="244.2" y="76.8">VCC</text>
<text x="120.4" y="79.4">MOSI</text>
<text x="120.4" y="81.9">MISO</text>
<text x="132.2" y="81.9">GND</text>
<text x="132.2" y="79.4">GND</text>
<text x="164.1" y="83.2">CN13</text>
<text x="164.7" y="80.7">SENSE;M1x3</text>
<text x="229.6" y="79.4">G</text>
<text x="229.6" y="81.9">H</text>
<text x="244" y="81.9">GND</text>
<text x="245.3" y="79.4">QH</text>
<text x="120.4" y="84.5">SCK</text>
<text x="120.4" y="87">CS</text>
<text x="120.4" y="89.5">RST</text>
<text x="166.1" y="87">VCC</text>
<text x="166.1" y="89.5">GND</text>
<text x="176.3" y="89.5">SIG</text>
<text x="229.6" y="84.5">SER</text>
<text x="229.6" y="87">CLK_INH</text>
<text x="229.6" y="89.5">CLK</text>
<text x="116.6" y="95.9">MIKROBUS_MATE;MEDIUM</text>
<text x="120.4" y="92.1">AN</text>
<text x="164.1" y="95.9">CN14</text>
<text x="164.7" y="93.4">SENSE;M1x3</text>
<text x="229.6" y="92.1">SH/LD</text>
<text x="229.6" y="94.6">CLR</text>
<text x="119.7" y="101">CN88</text>
<text x="166.1" y="99.7">VCC</text>
<text x="120.4" y="104.8">SDA</text>
<text x="120.4" y="107.3">SCL</text>
<text x="164.7" y="106.1">SENSE;M1x3</text>
<text x="166.1" y="102.2">GND</text>
<text x="176.3" y="102.2">SIG</text>
<text x="120.4" y="109.9">TX</text>
<text x="120.4" y="112.4">RX</text>
<text x="164.1" y="108.6">CN15</text>
<text x="166.1" y="112.4">VCC</text>
<text x="120.4" y="114.9">INT</text>
<text x="120.4" y="117.5">PWM</text>
<text x="131.5" y="117.5">+3.3V</text>
<text x="132.9" y="114.9">+5V</text>
<text x="164.7" y="118.8">SENSE;M1x3</text>
<text x="166.1" y="114.9">GND</text>
<text x="176.3" y="114.9">SIG</text>
<text x="120.4" y="120">MOSI</text>
<text x="120.4" y="122.6">MISO</text>
<text x="120.4" y="125.1">SCK</text>
<text x="132.2" y="122.6">GND</text>
<text x="132.2" y="120">GND</text>
<text x="164.1" y="121.3">CN16</text>
<text x="166.1" y="125.1">VCC</text>
<text x="229.6" y="120">A</text>
<text x="229.6" y="122.6">B</text>
<text x="229.6" y="125.1">C</text>
<text x="120.4" y="127.6">CS</text>
<text x="120.4" y="130.2">RST</text>
<text x="164.7" y="131.5">SENSE;M1x3</text>
<text x="166.1" y="127.6">GND</text>
<text x="176.3" y="127.6">SIG</text>
<text x="229.6" y="127.6">D</text>
<text x="229.6" y="130.2">E</text>
<text x="117.1" y="136.6">MIKROBUS_MATE;SMALL</text>
<text x="120.4" y="132.7">AN</text>
<text x="164.1" y="134">CN17</text>
<text x="166.1" y="137.8">VCC</text>
<text x="229.6" y="132.7">F</text>
<text x="229.6" y="135.3">G</text>
<text x="229.6" y="137.8">H</text>
<text x="244" y="137.8">GND</text>
<text x="244.2" y="132.7">VCC</text>
<text x="245.3" y="135.3">QH</text>
<text x="121.4" y="141.7">CN5</text>
<text x="166.1" y="140.3">GND</text>
<text x="176.3" y="140.3">SIG</text>
<text x="229.6" y="140.3">SER</text>
<text x="229.6" y="142.9">CLK_INH</text>
<text x="122.9" y="145.4">TX</text>
<text x="122.9" y="148">RX</text>
<text x="132.5" y="148">3.3V</text>
<text x="164.7" y="144.2">SENSE;M1x3</text>
<text x="229.6" y="145.4">CLK</text>
<text x="229.6" y="148">SH/LD</text>
<text x="122.9" y="150.5">SPIN</text>
<text x="122.9" y="153">EN</text>
<text x="122.9" y="155.6">PWM</text>
<text x="132.2" y="150.5">GND</text>
<text x="134" y="153">5V</text>
<text x="229.6" y="150.5">CLR</text>
<text x="76.4" y="159.4">U5</text>
<text x="116.3" y="159.4">LIDAR_ADAPTER;2xF1x3+F1x2</text>
<text x="89.2" y="163.2">VCC</text>
<text x="90.3" y="165.7">QA</text>
<text x="77.2" y="170.8">SER</text>
<text x="77.2" y="173.4">SRCLK</text>
<text x="90.3" y="173.4">QD</text>
<text x="90.3" y="170.8">QC</text>
<text x="90.3" y="168.3">QB</text>
<text x="77.2" y="175.9">RCLK</text>
<text x="77.2" y="178.4">SRCLR</text>
<text x="90.4" y="175.9">QE</text>
<text x="90.5" y="178.4">QF</text>
<text x="77.2" y="181">OE</text>
<text x="90.2" y="181">QG</text>
<text x="90.3" y="183.5">QH</text>
<text x="89" y="188.6">GND</text>
<text x="90.3" y="186.1">QH</text>
<text x="74" y="192.5">SN74HCS595;TTSOP16</text>
</g>
</svg>
